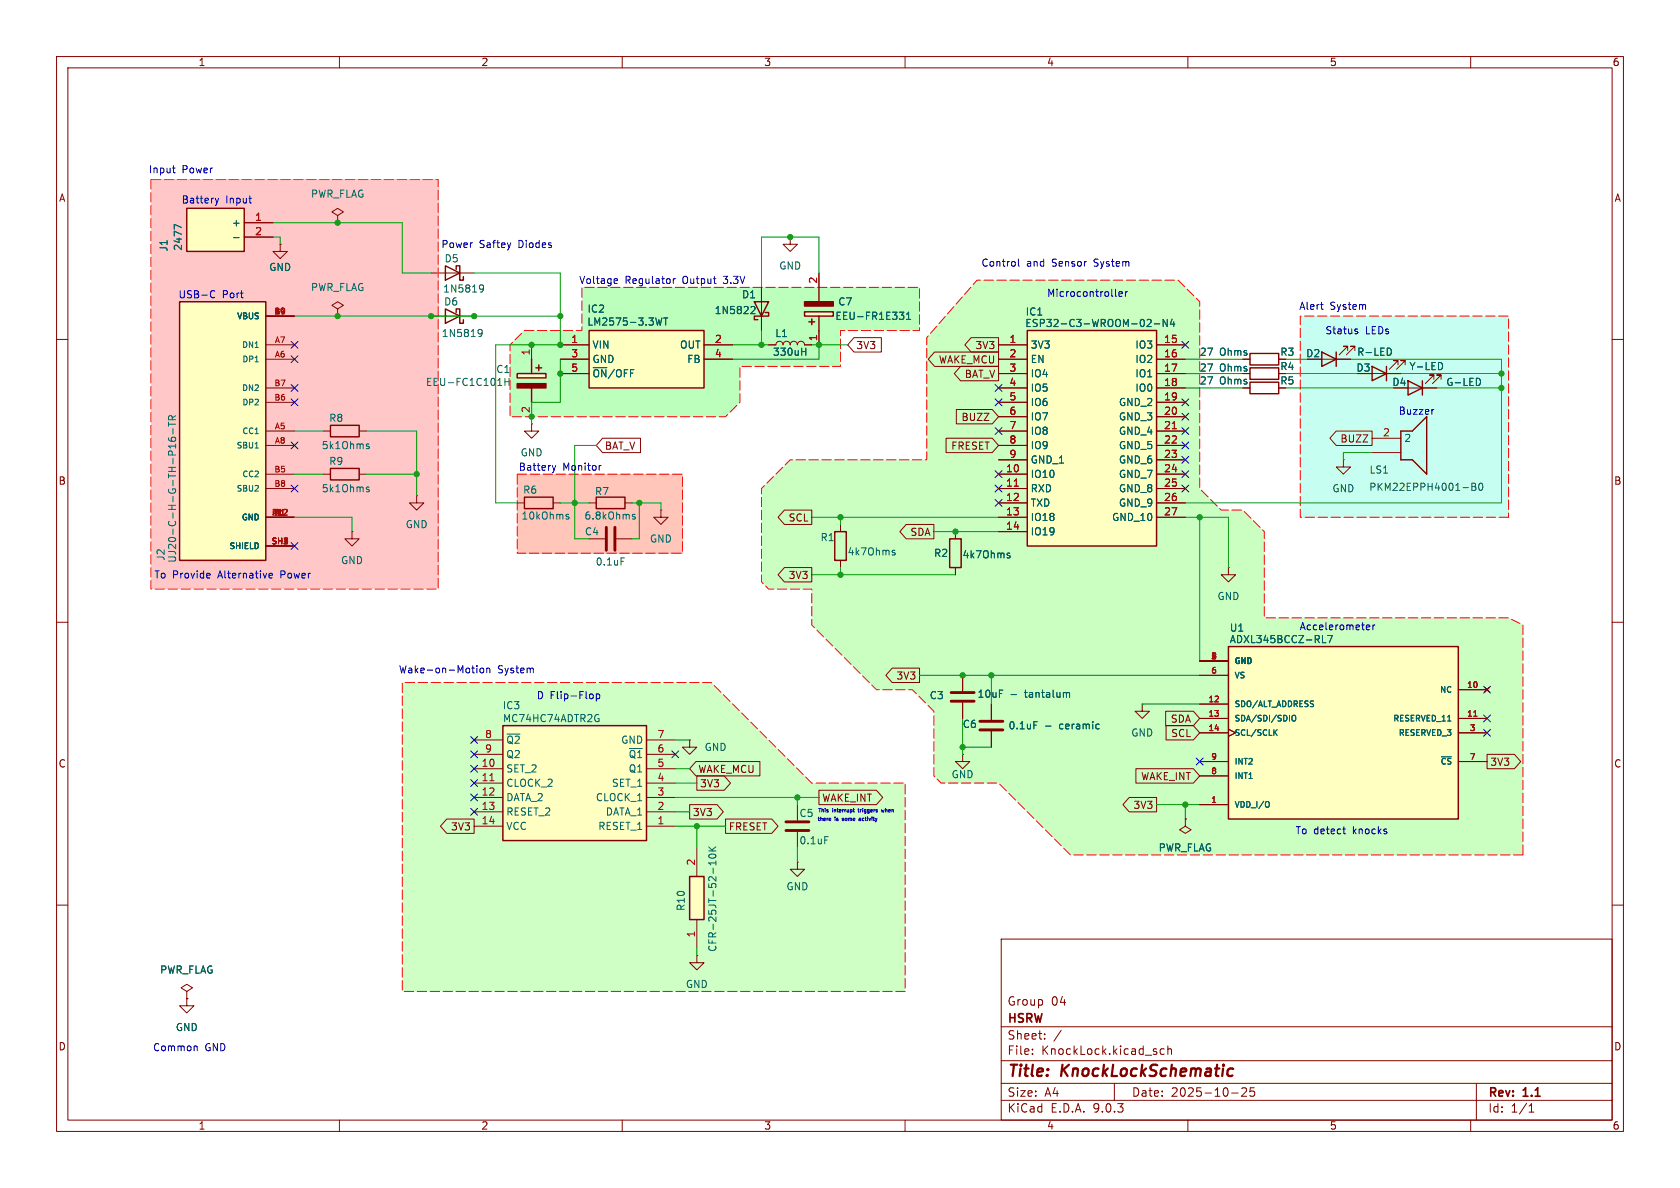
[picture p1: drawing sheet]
<svg xmlns="http://www.w3.org/2000/svg" width="297mm" height="210mm" viewBox="0 0 297 210" stroke-linecap="round" stroke-linejoin="round" font-family="sans-serif">
<g fill="none" stroke="#840000" stroke-width=".18">
<path d="M10 10h277v190h-277zM12 12h273v186h-273zM60 10v2M110 10v2M160 10v2M210 10v2M260 10v2M10 60h2M285 60h2M10 110h2M285 110h2M10 160h2"/>
<path d="M177 166h108v32h-108zM285 160h2M60 198v2M110 198v2M160 198v2M177 194.5h108M177 191.5h108M177 187.5h108M177 181.5h108M182.5 186.3v.1M182.5 185.5v.1M184.7 183.6v.1"/>
<path d="M184.7 182.8v.1M187.6 182.1l-1.3 2M197 191.5v3M205.8 185.5l-.4-.1-.3 .3v.4l.1 .2h.6M206.5 185.5l.2-.1 .3 .1 .1 .9M206.5 184.9v1.5M210 198v2M217.7 193.2h1.2M219.5 192.4l.6-.1 .2 .1 .1 .3-.9 1.1h.9M221.7 192.3h-.7v.7l.2-.1h.5l.1 .3-.1 .5-.2 .1-.5-.1M260 198v2M261 191.5v6.5"/>
<path d="M270.3 196.6h.9M270.3 195.5l.4-.4v1.5"/>
</g>
<path d="M217.5 188.9l.5 .1M217.9 190.1l-.2 .1" fill="none" stroke="#840000" stroke-width=".4"/>
<path d="M91.4 83.8h29.2v14h-29.2z" fill="#ffc6b9"/>
<path d="M26.7 31.8h50.8v72.3h-50.8z" fill="#ffc7c8"/>
<path d="M71.1 120.7h54.6l17.8 17.7h16.5v36.9h-88.9z" fill="#cfffc5"/>
<path d="M229.9 55.9h36.8v35.5h-36.8z" fill="#c6fff2"/>
<path d="M92.7 58.4h10.2v-7.6h59.7v7.6h-14v6.4h-17.8v6.3l-2.5 2.6h-38.1v-12.7z" fill="#bcffbc"/>
<path d="M134.6 86.4l5.1-5.1h24.1v-21.6l8.9-10.2h35.6l3.8 3.8v33.1l3.8 3.8h3.8l3.8 3.8v15.2h43.2l2.5 1.3v40.6h-80l-12.7-12.7h-10.1l-1.3-1.2v-11.5l-3.8-3.8h-6.4l-11.4-11.4v-6.4h-7.6l-1.3-1.2z" fill="#cbffc1"/>
<path d="M105.4 87.9h5.1v2h-5.1z" fill="none" stroke="#840000" stroke-width=".25"/>
<path d="M104.1 88.9h1.3M110.5 88.9h1.3" fill="none" stroke="#840000" stroke-width=".18"/>
<path d="M111.8 91.2l.5 .3-.1 .3-.4-.1M112.3 91l-.3-.1-.2 .2" fill="none" stroke="#006464" stroke-width=".18"/>
<path d="M91.4 66h5.1v.8h-5.1z" fill="#ffffc2"/>
<path d="M91.4 66h5.1v.8h-5.1zM94 63.5v2.5M94 68.6v2.5M94.7 65h1.1M95.2 64.5v1" fill="none" stroke="#840000" stroke-width=".25"/>
<path d="M91.4 67.8h5.1v.8h-5.1z" fill="#840000" stroke="#840000" stroke-width=".25"/>
<path d="M94 61v2.5M94 71.1v2.6" fill="none" stroke="#840000" stroke-width=".18"/>
<path d="M89.3 66.9v1.2M89.3 67.5h.7M90 66.9v1.2" fill="none" stroke="#006464" stroke-width=".18"/>
<path d="M33 36.8h10.2v7.7h-10.2z" fill="#ffffc2"/>
<path d="M33 36.8h10.2v7.7h-10.2zM221 67.6h5.1v2h-5.1zM233.7 62.2l2.5 1.3-2.5 1.3zM236.2 62.2v2.6M167.9 95.3h2v5h-2z" fill="none" stroke="#840000" stroke-width=".25"/>
<g fill="none" stroke="#840000" stroke-width=".18">
<path d="M43.2 39.4h5.1M59.7 38.1l1-.6-1-.7-1 .7 1 .6v1.3M59.7 39.4h.1M43.2 41.9h5.1M49.5 43.2v1.3h1.3l-1.3 1.2-1.2-1.2h1.2M49.5 43.2h.1M59.7 54.6l1-.6-1-.7-1 .7 1 .6v1.3M59.7 55.9h.1M219.7 68.6h1.3M231.1 63.5h7.7M238.3 62v-.8h-.8h.8l-1.6 1.5M239.5 62v-.8h-.7h.7l-1.5 1.5"/>
<path d="M73.7 87.6v1.3h1.2l-1.2 1.3-1.3-1.3h1.3M73.7 87.6h.1M168.9 94v1.3M168.9 100.3v1.3M170.2 119.4v2.8M217.2 100.3v1.3h1.2l-1.2 1.3-1.3-1.3h1.3M217.2 100.3h.1M170.2 133.4v1.2h1.2l-1.2 1.3-1.3-1.3h1.3M170.2 133.4h.1M170.2 124.2v2.8M175.3 124.5v2.8M175.3 129.3v2.8"/>
<path d="M33 175.3l1-.7-1-.6-1 .6 1 .7v1.2M33 176.5h.1M33 176.5v1.3h1.3l-1.3 1.3-1.3-1.3h1.3"/>
</g>
<path d="M32.1 40.2l-1.3-.5v.8M41.3 42h1M245.6 61.5a.68 .68 0 0 1 .4 .7 .68 .68 0 0 1-.4 .6M178.1 98.1l.5 .3-.1 .2h-.3M178.1 97.8h.4M178.7 122.8h1M182.8 127.6h.6M184.8 128.4h1M188.5 122.6l.2-.2 .3 .1 .1 .8M194 128l.3 .1M194.3 128.8h-.3" fill="none" stroke="#006464" stroke-width=".18"/>
<path d="M168.1 124h4.1M168.1 122.4h4.1M173.2 129h4.1M173.2 127.5h4.1" fill="none" stroke="#840000" stroke-width=".51"/>
<path d="M181.6 58.4h22.9v38.1h-22.9z" fill="#ffffc2"/>
<path d="M181.6 58.4h22.9v38.1h-22.9zM58.4 75.2h5.1v2h-5.1zM221 62.5h5.1v2h-5.1zM221 65h5.1v2.1h-5.1zM58.4 82.8h5.1v2h-5.1zM92.7 87.9h5.1v2h-5.1z" fill="none" stroke="#840000" stroke-width=".25"/>
<g fill="none" stroke="#840000" stroke-width=".18">
<path d="M57.1 76.2h1.3M63.5 76.2h1.3M135.9 61h1.3a.64 .64 0 0 1 .6-.7 .64 .64 0 0 1 .6 .7 .64 .64 0 0 1 .7-.7 .64 .64 0 0 1 .6 .7 .64 .64 0 0 1 .6-.7 .64 .64 0 0 1 .7 .7 .64 .64 0 0 1 .6-.7 .64 .64 0 0 1 .6 .7h1.3M176.5 61h5.1M176.5 63.5h5.1M176.5 66h5.1M176.5 68.6h5.1M176.5 71.1h5.1M176.5 73.7h5.1M176.5 76.2h5.1M176.5 78.7h5.1M204.5 61h5"/>
<path d="M204.5 63.5h5M204.5 66h5M204.5 68.6h5M204.5 71.1h5M204.5 73.7h5M204.5 76.2h5M204.5 78.7h5M219.7 63.5h1.3M219.7 66h1.3M57.1 83.8h1.3M62.2 94v1.3h1.3l-1.3 1.2-1.2-1.2h1.2M62.2 94h.1"/>
<path d="M63.5 83.8h1.3M91.4 88.9h1.3M97.8 88.9h1.3M116.8 90.2v1.2h1.3l-1.3 1.3-1.2-1.3h1.2M116.8 90.2h.1M176.5 81.3h5.1M176.5 83.8h5.1M176.5 86.4h5.1M176.5 88.9h5.1M176.5 91.4h5.1M176.5 94h5.1M204.5 81.3h5"/>
<path d="M204.5 83.8h5M204.5 86.4h5M204.5 88.9h5M204.5 91.4h5"/>
</g>
<path d="M207.3 75.8h.7M179.3 85.9h.7" fill="none" stroke="#a90000" stroke-width=".18"/>
<g fill="none" stroke="#006464" stroke-width=".18">
<path d="M203 56.5h.4l.1 .3-.8 .9h.8M204.1 57.2h.9M206.4 56.5v1.2l-.8-1.2v1.2M207.2 56.4l-.3 .9h.8M207.5 56.9v.8M64.8 78.8l.5 .3-.1 .2h-.3M64.8 78.5h.4M141.7 62.1h.8M142.5 61.5v1.3M64.8 86.5l.5 .2-.1 .2h-.3M64.8 86.2h.4M100.1 91.3l.5 .2-.1 .2-.3 .1"/>
<path d="M100.1 91h.4"/>
</g>
<path d="M217.2 114.3h40.6v30.5h-40.6z" fill="#ffffc2"/>
<path d="M217.2 114.3h40.6v30.5h-40.6z" fill="none" stroke="#840000" stroke-width=".25"/>
<g fill="none" stroke="#840000" stroke-width=".18">
<path d="M212.1 119.4h5.1M212.1 116.8h5.1M212.1 134.6h5.1M212.1 129.5h5.1M212.1 127h5.1M212.1 137.2h5.1M212.1 124.5h5.1M217.2 128.9l1.2 .6-1.2 .7M257.8 134.6h5.1M257.8 129.5h5.1M257.8 127h5.1M257.8 121.9h5.1"/>
<path d="M262.5 121.5l.8 .8M263.3 121.5l-.8 .8M209.5 144.8v1.3l1.1 .6-1.1 .6-1-.6 1-.6M209.5 144.8h.1M212.1 142.2h5.1"/>
</g>
<path d="M233.8 113.6h.6M234.7 112.3h.8l-.5 1.3M225.3 129.4l.5 .6M225.8 129l-.6 .6M228.5 126.5l.1-.1a.34 .34 0 0 1 .5 .4v.3a.34 .34 0 0 1-.4 .4 .34 .34 0 0 1-.3-.4zM254.8 133.8h1.8M224.2 141.7l.2 .3-.2 .7" fill="none" stroke="#006464" stroke-width=".18"/>
<path d="M260.5 126.6h.6" fill="none" stroke="#a90000" stroke-width=".18"/>
<path d="M31.7 53.3h15.3v45.8h-15.3z" fill="#ffffc2"/>
<path d="M31.7 53.3h15.3v45.8h-15.3zM78.7 54.6l2.6 1.3-2.6 1.3zM78.7 47l2.6 1.3-2.6 1.2zM80.6 55.2v-.6h.7v2.6h.6v-.7M80.6 47.6v-.6h.7v2.5h.6v-.6M133.3 53.3h2.6l-1.3 2.6zM135.3 55.2h.6v.7h-2.6v.6h.7M147.6 94h2v5.1h-2z" fill="none" stroke="#840000" stroke-width=".25"/>
<g fill="none" stroke="#840000" stroke-width=".18">
<path d="M47 55.9h5.1M76.2 55.9h7.6M76.2 48.3h7.6M134.6 50.8v7.6M47 61h5.1M47 63.5h5.1M47 68.6h5.1M47 71.1h5.1M47 76.2h5.1M47 78.7h5.1M94 74.9v1.3h1.2l-1.2 1.3-1.3-1.3h1.3M94 74.9h.1"/>
<path d="M47 83.8h5.1M47 86.4h5.1M47 91.4h5.1M47 96.5h5.1M104.1 95.3h2.8M109 95.3h2.8M148.6 92.7v1.3M148.6 99.1v1.2M201.9 124.5v1.2h1.3l-1.3 1.3-1.2-1.3h1.2M201.9 124.5h.1"/>
</g>
<g fill="none" stroke="#006464" stroke-width=".18">
<path d="M84.6 58.3l.4-.1 .2 .2a.84 .84 0 0 1-.3 1.1h-.3M84.9 50.4h.3l.2 .1a.84 .84 0 0 1-.3 1.1h-.2M85.2 58.8l-.2 .2h-.4M85.5 50.9l-.3 .2h-.3M132.9 54.2h.5l.1 .3-.8 .9h.8M29.8 77.4l.1 .4a.86 .86 0 0 0 1.2 0l-.2-.5h-.4l-.2 .2v.3l.2 .2M29.8 74.6v.8M29.8 75h1.3M30.5 74.2l-.1-.6-.2-.1h-.3l-.1 .7h1.3M30.6 75.8v.9M31.1 78.5v.7M31.1 78.9h-1.3l.4 .3"/>
<path d="M31.1 73.5l-.6 .4M45.1 79.2h.6M109.8 98.6h.6M157.8 97.6l.5 .3-.1 .2h-.4M157.8 97.3h.4"/>
</g>
<path d="M107.2 93.2v4.1M108.7 93.2v4.1" fill="none" stroke="#840000" stroke-width=".51"/>
<path d="M104.1 58.4h20.4v10.2h-20.4z" fill="#ffffc2"/>
<path d="M104.1 58.4h20.4v10.2h-20.4z" fill="none" stroke="#840000" stroke-width=".25"/>
<path d="M139.7 41.9v1.3h1.3l-1.3 1.3-1.3-1.3h1.3M139.7 41.9h.1M99.1 61h5M99.1 63.5h5M99.1 66h5M124.5 61h5M124.5 63.5h5M121.9 130.8v1.3h1.3l-1.3 1.3-1.3-1.3h1.3M121.9 130.8h.1" fill="none" stroke="#840000" stroke-width=".18"/>
<path d="M117 56.2l-.3 1.3-.2-.9M117.3 56.2h.7M117.7 56.2v1.3" fill="none" stroke="#006464" stroke-width=".18"/>
<path d="M88.9 128.3h25.4v20.3h-25.4z" fill="#ffffc2"/>
<path d="M88.9 128.3h25.4v20.3h-25.4z" fill="none" stroke="#840000" stroke-width=".25"/>
<g fill="none" stroke="#840000" stroke-width=".18">
<path d="M83.8 138.4h5.1M83.8 135.9h5.1M83.8 133.4h5.1M83.8 130.8h5.1M114.3 138.4h5.1M114.3 135.9h5.1M114.3 133.4h5.1M114.3 130.8h5.1M83.8 146.1h5.1M83.8 143.5h5.1M83.8 141h5.1M114.3 146.1h5.1"/>
<path d="M114.3 143.5h5.1M114.3 141h5.1"/>
</g>
<path d="M86.6 138h.7" fill="none" stroke="#a90000" stroke-width=".18"/>
<path d="M105.5 126.3l.4 .1M105.7 127h.2v.5l-.2 .1" fill="none" stroke="#006464" stroke-width=".18"/>
<path d="M121.9 154.9h2.6v7.7h-2.6z" fill="#ffffc2"/>
<path d="M121.9 154.9h2.6v7.7h-2.6z" fill="none" stroke="#840000" stroke-width=".25"/>
<path d="M123.2 149.9v5M141 152.4v1.3h1.2l-1.2 1.2-1.3-1.2h1.3M141 152.4h.1M141 142.2v2.8M141 147.1v2.8M123.2 168.9v1.3h1.3l-1.3 1.3-1.3-1.3h1.3M123.2 168.9h.1M123.2 162.6v5" fill="none" stroke="#840000" stroke-width=".18"/>
<path d="M125.3 150.4h1.3M125.3 149.7l.7 .7M125.4 151.2a.75 .75 0 0 1 1.2 .2 .72 .72 0 0 1-1.3-.1zM126.6 152.2v.7M126.6 152.5h-1.3l.4 .4M126.6 149.7l-.8 .5M145.8 147.9h.6" fill="none" stroke="#006464" stroke-width=".18"/>
<path d="M138.9 145.3h4.1M138.9 146.8h4.1" fill="none" stroke="#840000" stroke-width=".51"/>
<path d="M142.2 55.1h5.1v.8h-5.1z" fill="#ffffc2"/>
<path d="M142.2 55.1h5.1v.8h-5.1zM143 56.9h1M143.5 56.4v1M144.8 50.8v2.5M144.8 55.9v2.5M242.6 64.8l2.5 1.2-2.5 1.3zM245.1 64.8v2.5M247.6 76.2h2.1l2.5-2.5v10.1l-2.5-2.5h-2.1zM248.9 67.3l2.6 1.3-2.6 1.3zM251.5 67.3v2.6" fill="none" stroke="#840000" stroke-width=".25"/>
<path d="M142.2 53.3h5.1v.8h-5.1z" fill="#840000" stroke="#840000" stroke-width=".25"/>
<g fill="none" stroke="#840000" stroke-width=".18">
<path d="M43.2 39.4h5.1M43.2 41.9h5.1M49.5 43.2h.1M134.6 50.8v2.5M134.6 55.9v2.5M144.8 48.3v2.5M144.8 58.4v2.6M151 59.7h4.8v2.5h-4.8l-1.1-1.2zM171.7 59.7h4.8v2.5h-4.8l-1.1-1.2zM99.1 66h5M99.1 63.5h5M99.1 61h5"/>
<path d="M106.5 77.5h6.7v2.5h-6.7l-1.1-1.3zM124.5 63.5h5M124.5 61h5M135.9 61h1.3M142.2 61h1.3M165.2 62.2h11.3v2.6h-11.3l-1.1-1.3zM167.3 77.5h8.1l1.1 1.2-1.1 1.3h-8.1zM169.1 72.4h6.3l1.1 1.3-1.1 1.2h-6.3zM169.8 64.8h6.7v2.5h-6.7l-1.1-1.3zM176.5 68.6h5.1M176.5 66h5.1M176.5 63.5h5.1"/>
<path d="M176.5 61h5.1M176.5 71.1h5.1M176.5 73.7h5.1M176.5 76.2h5.1M176.5 78.7h5.1M204.5 68.6h5M204.5 66h5M204.5 63.5h5M204.5 61h5M204.5 71.1h5M204.5 73.7h5M204.5 76.2h5"/>
<path d="M204.5 78.7h5M219.7 68.6h1.3M219.7 66h1.3M219.7 63.5h1.3M231.1 63.5h2.6M236.2 76.2h6.4v2.5h-6.4l-1.1-1.2zM236.2 63.5h2.6M240 66h7.6M242.6 77.5h5M246.4 68.6h7.6M247.1 64.5v-.7h-.7h.7l-1.5 1.5M248.4 64.5v-.7h-.8h.8l-1.5 1.5"/>
<path d="M253.5 67.1v-.8h-.8h.8l-1.5 1.5M254.8 67.1v-.8h-.8h.8l-1.6 1.5M138.7 90.2h4.8v2.5h-4.8l-1.1-1.3zM160.2 92.7h4.9v2.6h-4.9l-1.1-1.3zM168.9 94v1.3M176.5 81.3h5.1M176.5 83.8h5.1M176.5 86.4h5.1M176.5 88.9h5.1M176.5 91.4h5.1M176.5 94h5.1M204.5 81.3h5"/>
<path d="M204.5 83.8h5M204.5 86.4h5M204.5 88.9h5M204.5 91.4h5M237.5 81.3v1.3h1.3l-1.3 1.2-1.3-1.2h1.3M237.5 81.3h.1M242.6 80h5M138.7 100.3h4.8v2.6h-4.8l-1.1-1.3zM157.7 118.1h4.9v2.6h-4.9l-1.1-1.3zM168.9 100.3v1.3M170.2 119.4v2.8M212.1 119.4h5.1"/>
<path d="M212.1 116.8h5.1M123 134.6h11.3v2.6h-11.3l-1.1-1.3zM123.2 137.2h4.8l1.1 1.2-1.1 1.3h-4.8zM144.8 139.7h10.1l1.2 1.3-1.2 1.2h-10.1zM170.2 124.2v2.8M175.3 124.5v2.8M175.3 129.3v2.8M200.8 135.9h10.2l1.1 1.3-1.1 1.2h-10.2zM206.1 125.7h4.9l1.1 1.3-1.1 1.3h-4.9zM206.1 128.3h4.9l1.1 1.2-1.1 1.3h-4.9zM212.1 134.6h5.1M212.1 129.5h5.1"/>
<path d="M212.1 127h5.1M212.1 137.2h5.1M212.1 124.5h5.1M217.2 128.9l1.2 .6-1.2 .7M257.8 134.6h5.1M257.8 129.5h5.1M257.8 127h5.1M257.8 121.9h5.1M262.5 121.5l.8 .8M262.9 133.3h4.8l1.1 1.3-1.1 1.3h-4.8zM263.3 121.5l-.8 .8M79 144.8h4.8v2.5h-4.8l-1.1-1.2z"/>
<path d="M121.9 142.2h4.9l1.1 1.3-1.1 1.3h-4.9zM128.3 144.8h8.1l1.1 1.3-1.1 1.2h-8.1zM199.6 141h4.9v2.5h-4.9l-1.1-1.3zM209.5 144.8h.1M212.1 142.2h5.1M33 176.5h.1"/>
</g>
<g fill="none" stroke="#006464" stroke-width=".18">
<path d="M32.1 40.2l-1.3-.5v.8M41.3 42h1M117 56.2l-.3 1.3-.2-.9M117.3 56.2h.7M117.7 56.2v1.3M132.9 54.2h.5l.1 .3-.8 .9h.8M159 55.2h.8l-.4 .5M159.5 55.7l.3 .2v.3l-.3 .3M160.3 56.5h.7M160.3 55.6l.3-.4v1.3M203 56.5h.4l.1 .3-.8 .9h.8M204.1 57.2h.9"/>
<path d="M206.4 56.5v1.2l-.8-1.2v1.2M207.2 56.4l-.3 .9h.8M207.5 56.9v.8M141.7 62.1h.8M142.5 61.5v1.3M245.6 61.5a.68 .68 0 0 1 .4 .7 .68 .68 0 0 1-.4 .6M254.8 64.1l.2 .5-.2 .7M261.5 66.9l.2 .5-.2 .7M178.1 98.1l.5 .3-.1 .2h-.3M178.1 97.8h.4M260.2 85.4h.4l.3 .3-.3 .3 .3 .1v.3l-.2 .3h-.5zM260.2 86h.4"/>
<path d="M261.6 85.5l.1-.1a.68 .68 0 0 1 .5 .7 .68 .68 0 0 1-.5 .6 .84 .84 0 0 1-.1-1.2zM233.8 113.6h.6M234.7 112.3h.8l-.5 1.3M178.7 122.8h1M182.8 127.6h.6M184.8 128.4h1M188.5 122.6l.2-.2 .3 .1 .1 .8M194 128l.3 .1M194.3 128.8h-.3M225.3 129.4l.5 .6M225.8 129l-.6 .6M228.5 126.5l.1-.1a.34 .34 0 0 1 .5 .4v.3a.34 .34 0 0 1-.4 .4 .34 .34 0 0 1-.3-.4z"/>
<path d="M254.8 133.8h1.8M224.2 141.7l.2 .3-.2 .7"/>
</g>
<path d="M92.7 58.4h10.2v-7.6h59.7v7.6h-14v6.4h-17.8v6.3l-2.5 2.6h-38.1v-12.7l2.5-2.6M91.4 83.8h29.2v14h-29.2v-14M266.7 91.4h-36.8v-35.5h36.8v35.5M269.2 151.1h-80l-12.7-12.7h-10.1l-1.3-1.2v-11.5l-3.8-3.8h-6.4l-11.4-11.4v-6.4h-7.6l-1.3-1.2v-16.5l5.1-5.1h24.1v-21.6l8.9-10.2h35.6l3.8 3.8v33.1l3.8 3.8h3.8l3.8 3.8v15.2h43.2l2.5 1.3v40.6M160 175.3h-88.9v-54.6h54.6l17.8 17.7h16.5v36.9" fill="none" stroke="#f00" stroke-width=".18" stroke-dasharray="1.7 .6"/>
<path d="M26.7 31.8v72.3h50.8v-72.3h-50.8" fill="none" stroke="#ff1d1d" stroke-width=".18" stroke-dasharray="1.7 .6"/>
<g fill="none" stroke="#009600" stroke-width=".18">
<path d="M48.3 39.4h22.8v8.9h5.1M48.3 41.9h1.2v1.3M52.1 55.9h47M83.8 48.3h15.3v12.7h-11.5v27.9h3.8M134.6 58.4v2.6M144.8 48.3v-6.4h-10.2v8.9M52.1 76.2h5M64.8 76.2h8.9v11.4M99.1 63.5v7.6h-5.1v3.8M105.4 78.7h-3.8v16.6h2.5M129.5 61h6.4M143.5 61h6.4"/>
<path d="M144.8 61v2.5h-15.3M209.5 68.6h10.2M209.5 63.5h10.2M209.5 66h10.2M227.3 68.6h19.1M227.3 63.5h3.8M227.3 66h12.7M238.8 63.5h26.6v25.4h-55.9M247.6 66h17.8M254 68.6h11.4M52.1 91.4h10.1v2.6M52.1 83.8h5"/>
<path d="M64.8 83.8h8.9M99.1 88.9h5M111.8 88.9h5v1.3M113 88.9v6.4h-1.2M143.5 91.4h33M148.6 91.4v1.3M165.1 94h11.4M209.5 91.4h7.7v8.9M212.1 91.4v25.4M242.6 80h-5.1v1.3M143.5 101.6h25.4M148.6 100.3v1.3"/>
<path d="M162.6 119.4h49.5M175.3 119.4v5.1M119.4 130.8h2.5M119.4 135.9h2.5M119.4 138.4h3.8M170.2 127v6.4M170.2 132.1h5.1M201.9 124.5h10.2M119.4 141h25.4M119.4 146.1h8.9M119.4 143.5h2.5M123.2 146.1v3.8"/>
<path d="M141 141v1.2M141 149.9v2.5M204.5 142.2h7.6M209.5 142.2v2.6M123.2 167.6v1.3"/>
</g>
<g fill="none" stroke="#000084" stroke-width=".18">
<path d="M51.5 60.4l1.2 1.2M51.5 62.9l1.2 1.2M51.5 78.1l1.2 1.2M51.5 70.5l1.2 1.2M51.5 68l1.2 1.2M52.7 60.4l-1.2 1.2M52.7 62.9l-1.2 1.2M52.7 78.1l-1.2 1.2M52.7 70.5l-1.2 1.2M52.7 68l-1.2 1.2M175.9 70.5l1.2 1.2M175.9 68l1.2 1.2"/>
<path d="M175.9 75.6l1.2 1.2M177.1 70.5l-1.2 1.2M177.1 68l-1.2 1.2M177.1 75.6l-1.2 1.2M208.9 60.4l1.3 1.2M208.9 73.1l1.3 1.2M208.9 75.6l1.3 1.2M208.9 78.1l1.3 1.2M208.9 70.5l1.3 1.2M210.2 60.4l-1.3 1.2M210.2 73.1l-1.3 1.2M210.2 75.6l-1.3 1.2"/>
<path d="M210.2 78.1l-1.3 1.2M210.2 70.5l-1.3 1.2M51.5 85.8l1.2 1.2M51.5 95.9l1.2 1.2M52.7 85.8l-1.2 1.2M52.7 95.9l-1.2 1.2M175.9 85.8l1.2 1.2M175.9 83.2l1.2 1.2M175.9 88.3l1.2 1.2M177.1 85.8l-1.2 1.2M177.1 83.2l-1.2 1.2M177.1 88.3l-1.2 1.2"/>
<path d="M208.9 83.2l1.3 1.2M208.9 85.8l1.3 1.2M208.9 80.7l1.3 1.2M210.2 83.2l-1.3 1.2M210.2 85.8l-1.3 1.2M210.2 80.7l-1.3 1.2M83.2 135.3l1.2 1.2M83.2 137.8l1.2 1.2M83.2 130.2l1.2 1.2M83.2 132.7l1.2 1.3M84.4 135.3l-1.2 1.2M84.4 137.8l-1.2 1.2"/>
<path d="M84.4 130.2l-1.2 1.2M84.4 132.7l-1.2 1.3M118.8 132.7l1.2 1.3M120 132.7l-1.2 1.3M211.5 134l1.2 1.2M212.7 134l-1.2 1.2M262.3 126.4l1.2 1.2M262.3 121.3l1.2 1.2M262.3 128.9l1.2 1.2M263.5 126.4l-1.2 1.2M263.5 121.3l-1.2 1.2M263.5 128.9l-1.2 1.2"/>
<path d="M83.2 140.4l1.2 1.2M83.2 142.9l1.2 1.2M84.4 140.4l-1.2 1.2M84.4 142.9l-1.2 1.2"/>
</g>
<g fill="none" stroke="#0000c2" stroke-width=".18">
<path d="M30.5 29.7h.5M30.7 30.4l.3 .2M38.1 35l.3 .9M38.4 35.9l-.2 .4M38.7 35l-.3 .9M44 35h.5M44.3 35.9h.2M37.4 51.4h.3l.3 .1M38 52.5l-.3 .2-.3-.1M108.7 49.3h.4l.1 .3-.6 .1M109.1 50.1h-.4M119 49.3v.8"/>
<path d="M119.4 49.3l-.4 .2M180 45.8v1.1l.2 .2M197.2 52.2l.2 .2M197.8 52l.6-.1v-.3h-.4l-.2 .1 .1 .6h.5M199 51.6v.8M199.3 51.6l-.3 .2M233.4 53.8h.5M233.8 54.7h.1M239.7 58.6h.3l.1 .2-.2 .2h-.3M239.7 58.2h.3M253.5 72.4h-.2M97.6 82.3l.3 .8"/>
<path d="M97.9 83.1l-.1 .4M98.2 82.3l-.3 .8M106.3 82.3l-.3 .1M37 101.3l.2 .3-.6 .2M37.1 102.1l-.1 .1M47.6 102l.1 .2 .4-.1M47.6 101.5l.1-.2h.3l.2 .2v.1l-.6 .2M84.3 117.7v.1M84.3 118.1v.8M84.9 118.2l.2-.1 .4 .1v.5l-.1 .2h-.3l-.2-.1zM86.1 118.2l.1-.1 .3 .1 .1 .7M86.1 118.1v.8"/>
<path d="M241.6 111.3h.5M241.6 110.5h.4l.2 .3-.6 .1M242.7 110.5v.8M243.1 110.5l-.4 .2M104.6 122.7l.3 .2v.4l-.3 .2M105.4 122.7v1.2M105.4 122.7h.4l.2 .2-.1 .6h-.5M146.7 144.6l.2 .2-.3 .1M146.8 145l-.1 .1M148.9 145l.2 .1M149.1 144.6l-.2 .1 .2 .2M150.8 143.1h.3"/>
<path d="M150.9 142.9v.6h.2M151.7 143.1h.2M151.7 142.9l.1 .6M151.9 144.7h.3v.3l-.3 .1v-.2l.3-.1M155.8 143.1l.1 .4 .2-.3 .1 .3 .1-.4M237.4 146.5h.5M237.6 147.2l.3 .2M34.5 184.9l.4 .2v.6"/>
</g>
<path d="M207.3 75.8h.7M179.3 85.9h.7M260.5 126.6h.6" fill="none" stroke="#a90000" stroke-width=".18"/>
<g fill="#009600" stroke="#009600" stroke-width=".18">
<circle cx="123.2" cy="146.1" r=".46"/>
<circle cx="101.6" cy="88.9" r=".46"/>
<circle cx="113" cy="88.9" r=".46"/>
<circle cx="265.4" cy="66" r=".46"/>
<circle cx="265.4" cy="68.6" r=".46"/>
<circle cx="59.7" cy="39.4" r=".46"/>
<circle cx="59.7" cy="55.9" r=".46"/>
<circle cx="73.7" cy="83.8" r=".46"/>
<circle cx="76.2" cy="55.9" r=".46"/>
<circle cx="170.2" cy="119.4" r=".46"/>
<circle cx="212.1" cy="91.4" r=".46"/>
<circle cx="168.9" cy="94" r=".46"/>
<circle cx="170.2" cy="132.1" r=".46"/>
<circle cx="94" cy="61" r=".46"/>
<circle cx="99.1" cy="61" r=".46"/>
<circle cx="99.1" cy="66" r=".46"/>
<circle cx="99.1" cy="55.9" r=".46"/>
<circle cx="94" cy="73.7" r=".46"/>
<circle cx="83.8" cy="55.9" r=".46"/>
<circle cx="148.6" cy="91.4" r=".46"/>
<circle cx="148.6" cy="101.6" r=".46"/>
<circle cx="141" cy="141" r=".46"/>
<circle cx="175.3" cy="119.4" r=".46"/>
<circle cx="209.5" cy="142.2" r=".46"/>
<circle cx="144.8" cy="61" r=".46"/>
<circle cx="134.6" cy="61" r=".46"/>
<circle cx="139.7" cy="41.9" r=".46"/>
</g>
<g font-size="2.8" fill="#840000">
<text x="178" y="190.9">Title:</text>
<text x="187.7" y="190.9">KnockLockSchematic</text>
</g>
<g font-size="2.1" fill="#840000">
<text x="178" y="178">Group</text>
<text x="185.8" y="178">04</text>
<text x="178" y="184">Sheet:</text>
<text x="178" y="181.2">HSRW</text>
<text x="178" y="186.7">File:</text>
<text x="184.1" y="186.7">KnockLock.kicad_sch</text>
<text x="178" y="196.9">KiCad</text>
<text x="178" y="194.1">Size:</text>
<text x="184.7" y="194.1">A4</text>
<text x="185.7" y="196.9">E.D.A.</text>
<text x="193.3" y="196.9">9.0.3</text>
<text x="200" y="194.1">Date:</text>
<text x="207" y="194.1">2025-10-25</text>
<text x="263" y="194.3">Rev:</text>
<text x="263" y="196.9">Id:</text>
<text x="267.1" y="196.9">1/1</text>
<text x="269.4" y="194.3">1.1</text>
</g>
<g font-size="1.8" fill="#840000">
<text x="35" y="11.9">1</text>
<text x="85" y="11.9">2</text>
<text x="135" y="11.9">3</text>
<text x="185" y="11.9">4</text>
<text x="235" y="11.9">5</text>
<text x="285" y="11.9">6</text>
<text x="10.3" y="35.9">A</text>
<text x="285.3" y="35.9">A</text>
<text x="151.3" y="61.9">3V3</text>
<text x="165.9" y="64.5">WAKE_MCU</text>
<text x="172.3" y="61.9">3V3</text>
<text x="226.2" y="63.1">R3</text>
<text x="226.2" y="65.6">R4</text>
<text x="170.5" y="67">BAT_V</text>
<text x="226.2" y="68.2">R5</text>
<text x="169.9" y="74.6">BUZZ</text>
<text x="106.8" y="79.7">BAT_V</text>
<text x="168.1" y="79.7">FRESET</text>
<text x="236.9" y="78.4">BUZZ</text>
<text x="10.3" y="85.9">B</text>
<text x="285.3" y="85.9">B</text>
<text x="139.3" y="92.4">SCL</text>
<text x="160.9" y="94.9">SDA</text>
<text x="139.3" y="102.6">3V3</text>
<text x="158.4" y="120.3">3V3</text>
<text x="206.9" y="128">SDA</text>
<text x="207" y="130.5">SCL</text>
<text x="10.3" y="135.9">C</text>
<text x="123.3" y="136.8">WAKE_MCU</text>
<text x="263.4" y="135.6">3V3</text>
<text x="285.3" y="135.9">C</text>
<text x="123.7" y="139.4">3V3</text>
<text x="145.3" y="141.9">WAKE_INT</text>
<text x="200.3" y="143.2">3V3</text>
<text x="201.6" y="138.1">WAKE_INT</text>
<text x="79.6" y="147">3V3</text>
<text x="122.4" y="144.5">3V3</text>
<text x="128.7" y="147">FRESET</text>
<text x="10.3" y="185.9">D</text>
<text x="285.3" y="185.9">D</text>
<text x="35" y="199.9">1</text>
<text x="85" y="199.9">2</text>
<text x="135" y="199.9">3</text>
<text x="185" y="199.9">4</text>
<text x="235" y="199.9">5</text>
<text x="285" y="199.9">6</text>
</g>
<g font-size="1.8" fill="#0000c2">
<text x="26.2" y="30.8">Input</text>
<text x="32.2" y="30.8">Power</text>
<text x="32" y="36.2">Battery</text>
<text x="39.9" y="36.2">Input</text>
<text x="77.9" y="44">Power</text>
<text x="84.7" y="44">Saftey</text>
<text x="91.8" y="44">Diodes</text>
<text x="173.4" y="47.3">Control</text>
<text x="181.5" y="47.3">and</text>
<text x="186.1" y="47.3">Sensor</text>
<text x="193.7" y="47.3">System</text>
<text x="31.5" y="52.9">USB-C</text>
<text x="39.3" y="52.9">Port</text>
<text x="102.3" y="50.4">Voltage</text>
<text x="110.5" y="50.4">Regulator</text>
<text x="120.8" y="50.4">Output</text>
<text x="128.2" y="50.4">3.3V</text>
<text x="185" y="52.7">Microcontroller</text>
<text x="229.6" y="55">Alert</text>
<text x="234.2" y="59.3">Status</text>
<text x="235.1" y="55">System</text>
<text x="241.4" y="59.3">LEDs</text>
<text x="247.2" y="73.5">Buzzer</text>
<text x="91.6" y="83.4">Battery</text>
<text x="99.5" y="83.4">Monitor</text>
<text x="27.2" y="102.5">To Provide</text>
<text x="38.7" y="102.5">Alternative</text>
<text x="49.9" y="102.5">Power</text>
<text x="229.7" y="111.6">Accelerometer</text>
<text x="70.4" y="119.2">Wake-on-Motion</text>
<text x="88" y="119.2">System</text>
<text x="94.8" y="123.8">D Flip-Flop</text>
<text x="228.9" y="147.7">To detect</text>
<text x="239.3" y="147.7">knocks</text>
<text x="27" y="186">Common</text>
<text x="36.2" y="186">GND</text>
</g>
<g font-size="1.8" fill="#006464">
<text x="54.9" y="35.2">PWR_FLAG</text>
<text x="40.9" y="40.2">+</text>
<text x="29.8" y="44.6" transform="rotate(-90 29.8 44.6)">J1</text>
<text x="32.4" y="44.4" transform="rotate(-90 32.4 44.4)">2477</text>
<text x="78.5" y="46.6">D5</text>
<text x="137.7" y="47.9">GND</text>
<text x="47.5" y="48.1">GND</text>
<text x="54.9" y="51.7">PWR_FLAG</text>
<text x="78.2" y="51.9">1N5819</text>
<text x="131.1" y="52.9">D1</text>
<text x="78" y="59.8">1N5819</text>
<text x="78.4" y="54.2">D6</text>
<text x="103.7" y="57.8">LM2575-3.3WT</text>
<text x="103.8" y="55.5">IC2</text>
<text x="126.2" y="55.7">1N5822</text>
<text x="137" y="59.8">L1</text>
<text x="147.6" y="56.7">EEU-FR1E331</text>
<text x="148.1" y="54.2">C7</text>
<text x="181.2" y="58">ESP32-C3-WROOM-02-N4</text>
<text x="181.2" y="56">IC1</text>
<text x="104.6" y="61.8">VIN</text>
<text x="104.6" y="64.4">GND</text>
<text x="120.1" y="61.8">OUT</text>
<text x="121.4" y="64.4">FB</text>
<text x="136.5" y="63.1">330uH</text>
<text x="182.1" y="61.8">3V3</text>
<text x="182.1" y="64.4">EN</text>
<text x="200.6" y="61.8">IO3</text>
<text x="200.6" y="64.4">IO2</text>
<text x="212" y="63.1">27</text>
<text x="212" y="65.9">27</text>
<text x="215.6" y="63.1">Ohms</text>
<text x="215.6" y="65.9">Ohms</text>
<text x="230.8" y="63.3">D2</text>
<text x="239.7" y="65.9">D3</text>
<text x="239.8" y="63.1">R-LED</text>
<text x="249.1" y="65.6">Y-LED</text>
<text x="75.2" y="68.4">EEU-FC1C101H</text>
<text x="87.6" y="66.1">C1</text>
<text x="104.6" y="66.9">~{ON}/OFF</text>
<text x="182.1" y="66.9">IO4</text>
<text x="182.1" y="69.4">IO5</text>
<text x="182.1" y="72">IO6</text>
<text x="197.7" y="72">GND_2</text>
<text x="200.6" y="66.9">IO1</text>
<text x="200.6" y="69.4">IO0</text>
<text x="212" y="68.2">27</text>
<text x="215.6" y="68.2">Ohms</text>
<text x="246.1" y="68.4">D4</text>
<text x="255.6" y="68.4">G-LED</text>
<text x="58.1" y="74.8">R8</text>
<text x="182.1" y="74.5">IO7</text>
<text x="182.1" y="77.1">IO8</text>
<text x="197.7" y="74.5">GND_3</text>
<text x="197.7" y="77.1">GND_4</text>
<text x="56.8" y="79.6">5k1Ohms</text>
<text x="58.1" y="82.4">R9</text>
<text x="91.9" y="80.9">GND</text>
<text x="182.1" y="79.6">IO9</text>
<text x="182.1" y="82.1">GND_1</text>
<text x="197.7" y="79.6">GND_5</text>
<text x="197.7" y="82.1">GND_6</text>
<text x="242" y="83.9">LS1</text>
<text x="248.2" y="78.3">2</text>
<text x="56.8" y="87.2">5k1Ohms</text>
<text x="92.4" y="87.5">R6</text>
<text x="105.1" y="87.7">R7</text>
<text x="182.1" y="84.7">IO10</text>
<text x="182.1" y="87.2">RXD</text>
<text x="182.1" y="89.8">TXD</text>
<text x="197.7" y="84.7">GND_7</text>
<text x="197.7" y="87.2">GND_8</text>
<text x="197.7" y="89.8">GND_9</text>
<text x="235.5" y="87.2">GND</text>
<text x="242" y="87">PKM22EPPH4001-B0</text>
<text x="71.6" y="93.6">GND</text>
<text x="92.1" y="92">10kOhms</text>
<text x="103.2" y="92">6.8kOhms</text>
<text x="103.3" y="94.8">C4</text>
<text x="145" y="95.9">R1</text>
<text x="182.1" y="92.3">IO18</text>
<text x="182.1" y="94.8">IO19</text>
<text x="196.5" y="92.3">GND_10</text>
<text x="29.3" y="99.2" transform="rotate(-90 29.3 99.2)">J2</text>
<text x="31.3" y="99.6" transform="rotate(-90 31.3 99.6)">UJ20-C-H-G-TH-P16-TR</text>
<text x="60.2" y="99.9">GND</text>
<text x="105.2" y="100.2">0.1uF</text>
<text x="114.8" y="96.1">GND</text>
<text x="149.8" y="98.4">4k7Ohms</text>
<text x="165" y="98.7">R2</text>
<text x="170.1" y="98.9">4k7Ohms</text>
<text x="215.1" y="106.3">GND</text>
<text x="217.3" y="113.9">ADXL345BCCZ-RL7</text>
<text x="217.3" y="111.9">U1</text>
<text x="88.8" y="125.6">IC3</text>
<text x="164.3" y="123.8">C3</text>
<text x="172.7" y="123.5">10uF</text>
<text x="181.3" y="123.5">tantalum</text>
<text x="88.8" y="127.9">MC74HC74ADTR2G</text>
<text x="89.4" y="131.7">~{Q2}</text>
<text x="109.7" y="131.7">GND</text>
<text x="170.1" y="128.9">C6</text>
<text x="178.2" y="129.1">0.1uF</text>
<text x="187.4" y="129.1">ceramic</text>
<text x="199.9" y="130.4">GND</text>
<text x="89.4" y="136.8">SET_2</text>
<text x="89.4" y="134.2">Q2</text>
<text x="111" y="136.8">Q1</text>
<text x="111" y="134.2">~{Q1}</text>
<text x="124.5" y="132.9">GND</text>
<text x="168.1" y="137.8">GND</text>
<text x="89.4" y="141.8">DATA_2</text>
<text x="89.4" y="139.3">CLOCK_2</text>
<text x="105.2" y="141.8">CLOCK_1</text>
<text x="108.1" y="139.3">SET_1</text>
<text x="89.4" y="146.9">VCC</text>
<text x="89.4" y="144.4">RESET_2</text>
<text x="105.7" y="146.9">RESET_1</text>
<text x="107" y="144.4">DATA_1</text>
<text x="141.2" y="144.6">C5</text>
<text x="141.2" y="149.5">0.1uF</text>
<text x="204.7" y="150.7">PWR_FLAG</text>
<text x="121.3" y="161.1" transform="rotate(-90 121.3 161.1)">R10</text>
<text x="138.9" y="157.6">GND</text>
<text x="28.2" y="172.3">PWR_FLAG</text>
<text x="126.8" y="168.4" transform="rotate(-90 126.8 168.4)">CFR-25JT-52-10K</text>
<text x="121.2" y="174.9">GND</text>
<text x="31" y="182.5">GND</text>
</g>
<g font-size="1.8" fill="#a90000">
<text x="45" y="41.7">2</text>
<text x="45" y="39.1">1</text>
<text x="144.5" y="50.2" transform="rotate(-90 144.5 50.2)">2</text>
<text x="93.7" y="62.9" transform="rotate(-90 93.7 62.9)">1</text>
<text x="100.9" y="60.7">1</text>
<text x="100.9" y="63.2">3</text>
<text x="100.9" y="65.8">5</text>
<text x="126.3" y="60.7">2</text>
<text x="126.3" y="63.2">4</text>
<text x="144.5" y="60.4" transform="rotate(-90 144.5 60.4)">1</text>
<text x="178.4" y="60.7">1</text>
<text x="178.4" y="63.2">2</text>
<text x="178.4" y="65.8">3</text>
<text x="205.7" y="60.7">15</text>
<text x="205.7" y="63.2">16</text>
<text x="205.7" y="65.8">17</text>
<text x="178.4" y="68.3">4</text>
<text x="178.4" y="70.9">5</text>
<text x="205.7" y="68.3">18</text>
<text x="205.7" y="70.9">19</text>
<text x="93.7" y="73.1" transform="rotate(-90 93.7 73.1)">2</text>
<text x="178.4" y="73.4">6</text>
<text x="178.4" y="75.9">7</text>
<text x="205.7" y="73.4">20</text>
<text x="205.7" y="75.9">21</text>
<text x="244.4" y="77.2">2</text>
<text x="177.8" y="83.6">10</text>
<text x="178.4" y="78.5">8</text>
<text x="178.4" y="81">9</text>
<text x="205.7" y="78.5">22</text>
<text x="205.7" y="81">23</text>
<text x="205.7" y="83.6">24</text>
<text x="177.8" y="86.1">11</text>
<text x="177.8" y="88.6">12</text>
<text x="205.7" y="86.1">25</text>
<text x="205.7" y="88.6">26</text>
<text x="177.8" y="91.2">13</text>
<text x="177.8" y="93.7">14</text>
<text x="205.7" y="91.2">27</text>
<text x="85.7" y="130.6">8</text>
<text x="116.1" y="130.6">7</text>
<text x="85" y="135.6">10</text>
<text x="85.7" y="133.1">9</text>
<text x="116.1" y="135.6">5</text>
<text x="116.1" y="133.1">6</text>
<text x="85" y="143.3">13</text>
<text x="85" y="140.7">12</text>
<text x="85" y="138.2">11</text>
<text x="116.1" y="143.3">2</text>
<text x="116.1" y="140.7">3</text>
<text x="116.1" y="138.2">4</text>
<text x="85" y="145.8">14</text>
<text x="116.1" y="145.8">1</text>
<text x="122.9" y="153.1" transform="rotate(-90 122.9 153.1)">2</text>
<text x="122.9" y="165.8" transform="rotate(-90 122.9 165.8)">1</text>
</g>
<g font-size="1.4" fill="#006464">
<text x="41.8" y="56.6">VBUS</text>
<text x="42.7" y="61.7">DN1</text>
<text x="42.7" y="64.2">DP1</text>
<text x="42.7" y="69.3">DN2</text>
<text x="42.7" y="71.9">DP2</text>
<text x="42.7" y="76.9">CC1</text>
<text x="41.7" y="79.5">SBU1</text>
<text x="41.7" y="87.1">SBU2</text>
<text x="42.7" y="84.6">CC2</text>
<text x="42.6" y="92.2">GND</text>
<text x="40.4" y="97.3">SHIELD</text>
<text x="218.2" y="117.6">GND</text>
<text x="218.2" y="125.2">SDO/ALT_ADDRESS</text>
<text x="218.2" y="120.1">VS</text>
<text x="254.5" y="122.7">NC</text>
<text x="218.2" y="130.3">SCL/SCLK</text>
<text x="218.2" y="127.7">SDA/SDI/SDIO</text>
<text x="246.2" y="127.7">RESERVED_11</text>
<text x="247.2" y="130.3">RESERVED_3</text>
<text x="218.2" y="137.9">INT1</text>
<text x="218.2" y="135.4">INT2</text>
<text x="254.6" y="135.4">~{CS}</text>
<text x="218.2" y="143">VDD_I/O</text>
</g>
<g font-size="1.4" fill="#a90000">
<text x="48.4" y="55.6">B4</text>
<text x="48.5" y="60.7">A7</text>
<text x="48.5" y="63.2">A6</text>
<text x="48.4" y="68.3">B7</text>
<text x="48.4" y="70.9">B6</text>
<text x="48.5" y="75.9">A5</text>
<text x="48.4" y="83.6">B5</text>
<text x="48.5" y="78.5">A8</text>
<text x="48.4" y="86.1">B8</text>
<text x="47.9" y="91.2">B12</text>
<text x="48" y="91.2">AB1</text>
<text x="48.5" y="91.2">A</text>
<text x="47.9" y="96.3">SH1</text>
<text x="49.9" y="96.3">2</text>
<text x="214" y="119.1">6</text>
<text x="214" y="116.6">2</text>
<text x="213.5" y="124.2">12</text>
<text x="259.3" y="121.7">10</text>
<text x="213.5" y="129.3">14</text>
<text x="213.5" y="126.7">13</text>
<text x="259.3" y="126.7">11</text>
<text x="259.7" y="129.3">3</text>
<text x="214" y="136.9">8</text>
<text x="214" y="134.4">9</text>
<text x="259.7" y="134.4">7</text>
<text x="214" y="142">1</text>
</g>
<g font-size=".9" fill="#0000c2">
<text x="144.5" y="143.8">This</text>
<text x="147.2" y="143.8">interrupt</text>
<text x="152.1" y="143.8">triggers</text>
<text x="156.6" y="143.8">when</text>
<text x="144.4" y="145.3">there</text>
<text x="147.6" y="145.3">is</text>
<text x="149.3" y="145.3">some</text>
<text x="152.6" y="145.3">activity</text>
</g>
</svg>
